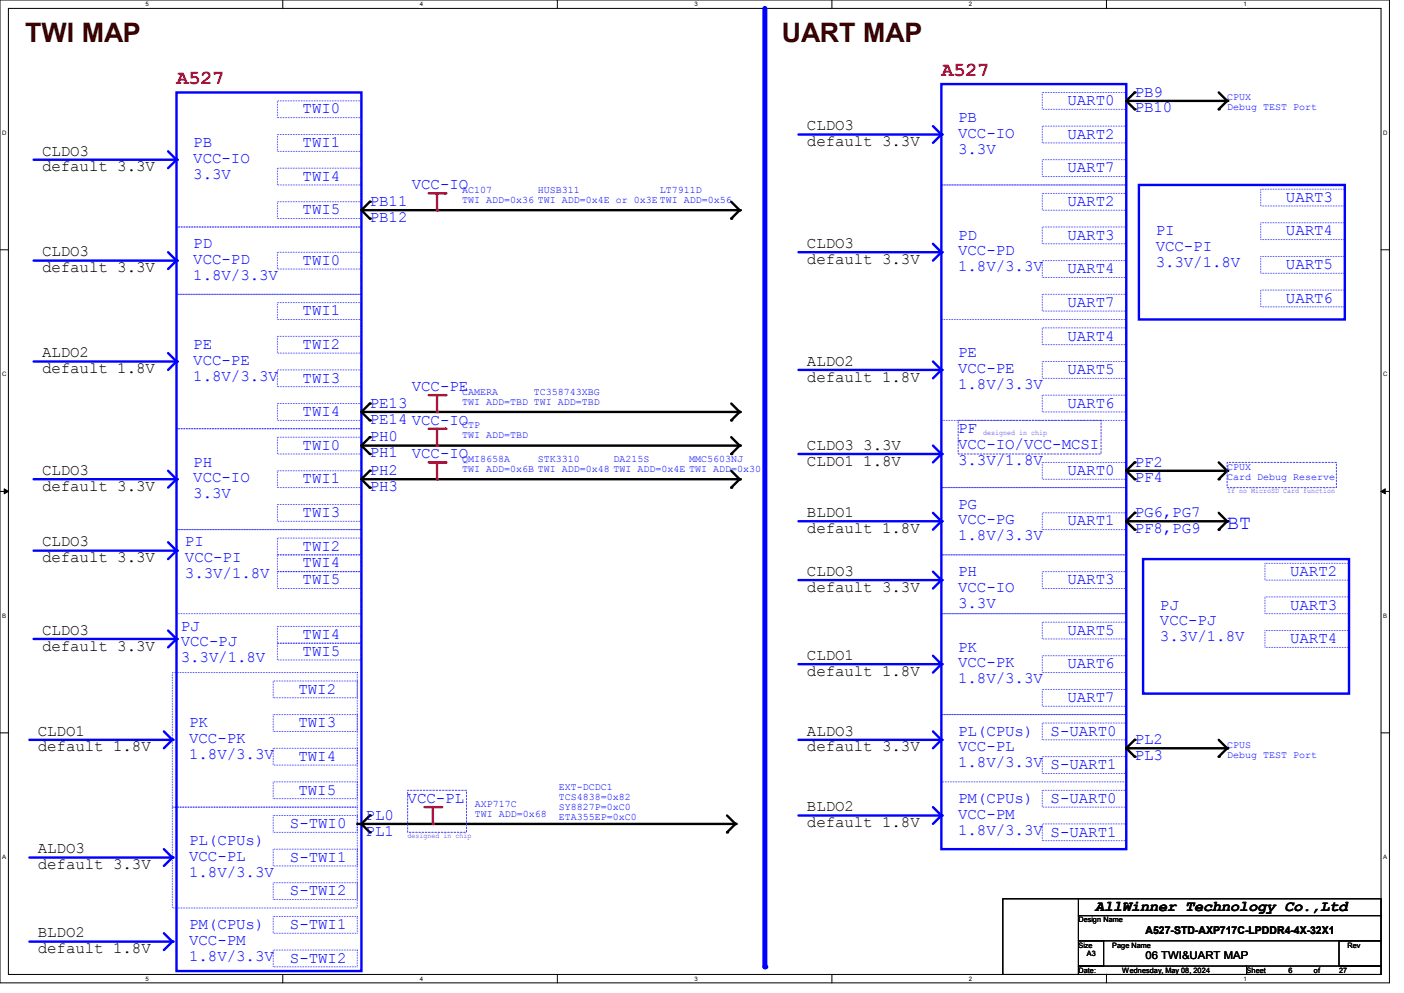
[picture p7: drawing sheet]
<svg xmlns="http://www.w3.org/2000/svg" width="297mm" height="210mm" viewBox="0 0 297 210" stroke-linecap="round" stroke-linejoin="round" font-family="sans-serif">
<path d="M0 0h293.9v207.9h-293.9zM1.8 1.8h290.3v204.3h-290.3z" fill="none" stroke="#000" stroke-width=".21"/>
<g fill="#fff">
<path d="M30.8 .2h.7v1.4h-.7z"/>
<path d="M30.8 206.2h.7v1.4h-.7z"/>
</g>
<path d="M59.8 0v1.8M59.8 206.1v1.8" fill="none" stroke="#000" stroke-width=".21"/>
<g fill="#fff">
<path d="M88.8 .2h.7v1.4h-.7z"/>
<path d="M88.8 206.2h.7v1.4h-.7z"/>
</g>
<path d="M117.9 0v1.8M117.9 206.1v1.8" fill="none" stroke="#000" stroke-width=".21"/>
<g fill="#fff">
<path d="M146.9 .2h.7v1.4h-.7z"/>
<path d="M146.9 206.2h.7v1.4h-.7z"/>
</g>
<path d="M176 0v1.8M176 206.1v1.8" fill="none" stroke="#000" stroke-width=".21"/>
<g fill="#fff">
<path d="M205 .2h.7v1.4h-.7z"/>
<path d="M205 206.2h.7v1.4h-.7z"/>
</g>
<path d="M234.1 0v1.8M234.1 206.1v1.8" fill="none" stroke="#000" stroke-width=".21"/>
<g fill="#fff">
<path d="M263.1 .2h.6v1.4h-.6z"/>
<path d="M263.1 206.2h.6v1.4h-.6z"/>
<path d="M.5 27.3h.9v1.4h-.9z"/>
<path d="M292.6 27.3h.9v1.4h-.9z"/>
<path d="M.5 78.4h.9v1.4h-.9z"/>
<path d="M292.6 78.4h.9v1.4h-.9z"/>
</g>
<path d="M0 52.8h1.8M292.1 52.8h1.8" fill="none" stroke="#000" stroke-width=".21"/>
<g fill="#fff">
<path d="M.5 129.5h.8v1.4h-.8z"/>
<path d="M292.6 129.5h.8v1.4h-.8z"/>
</g>
<path d="M0 103.9h1.8M292.1 103.9h1.8" fill="none" stroke="#000" stroke-width=".21"/>
<path d="M.9 103.4l.9 .5-.9 .5zM292.1 103.9l.9-.5v1z" fill="#000" stroke="#000" stroke-width=".21"/>
<g fill="#fff">
<path d="M.5 180.5h.8v1.4h-.8z"/>
<path d="M292.6 180.5h.8v1.4h-.8z"/>
</g>
<path d="M0 155h1.8M292.1 155h1.8" fill="none" stroke="#000" stroke-width=".21"/>
<g fill="none" stroke="#00f" stroke-width=".21" stroke-dasharray="0 .3">
<path d="M58.7 28.4h17.8v3.6h-17.8zM37.3 48h39.2v14.2h-39.2zM58.7 53.3h17.8v3.6h-17.8zM37.3 62.2h39.2v28.5h-39.2zM58.7 78.2h17.8v3.6h-17.8zM58.7 71.1h17.8v3.6h-17.8zM58.7 64h17.8v3.6h-17.8zM37.3 90.7h39.2v21.3h-39.2zM58.7 85.3h17.8v3.6h-17.8zM58.7 99.6h17.8v3.5h-17.8zM58.7 92.5h17.8v3.5h-17.8zM58.7 106.7h17.8v3.5h-17.8z"/>
<path d="M36.4 142.2h39.2v28.5h-39.2z"/>
</g>
<path d="M37.3 19.6h39.2v185.8h-39.2zM7.1 33.8h30.2" fill="none" stroke="#00f" stroke-width=".51"/>
<circle cx="37.3" cy="33.8" r=".25" fill="#00f"/>
<path d="M37.3 19.6h39.2v28.4h-39.2zM58.7 35.6h17.8v3.5h-17.8zM58.7 21.3h17.8v3.6h-17.8zM58.7 42.7h17.8v3.5h-17.8z" fill="none" stroke="#00f" stroke-width=".21" stroke-dasharray="0 .3"/>
<path d="M37.3 33.8l-1.7 1.8" fill="none" stroke="#00f" stroke-width=".51"/>
<circle cx="37.3" cy="33.8" r=".25" fill="#00f"/>
<path d="M35.6 32l1.7 1.8" fill="none" stroke="#00f" stroke-width=".51"/>
<circle cx="37.3" cy="33.8" r=".25" fill="#00f"/>
<path d="M7.1 55.1h30.2" fill="none" stroke="#00f" stroke-width=".51"/>
<circle cx="37.3" cy="55.1" r=".25" fill="#00f"/>
<path d="M35.6 53.3l1.7 1.8" fill="none" stroke="#00f" stroke-width=".51"/>
<circle cx="37.3" cy="55.1" r=".25" fill="#00f"/>
<path d="M37.3 55.1l-1.7 1.8" fill="none" stroke="#00f" stroke-width=".51"/>
<circle cx="37.3" cy="55.1" r=".25" fill="#00f"/>
<path d="M7.1 76.5h30.2" fill="none" stroke="#00f" stroke-width=".51"/>
<circle cx="37.3" cy="76.5" r=".25" fill="#00f"/>
<path d="M37.3 76.5l-1.7 1.7" fill="none" stroke="#00f" stroke-width=".51"/>
<circle cx="37.3" cy="76.5" r=".25" fill="#00f"/>
<path d="M35.6 74.7l1.7 1.8" fill="none" stroke="#00f" stroke-width=".51"/>
<circle cx="37.3" cy="76.5" r=".25" fill="#00f"/>
<path d="M7.1 101.3h30.2" fill="none" stroke="#00f" stroke-width=".51"/>
<circle cx="37.3" cy="101.3" r=".25" fill="#00f"/>
<path d="M37.3 101.3l-1.7 1.8" fill="none" stroke="#00f" stroke-width=".51"/>
<circle cx="37.3" cy="101.3" r=".25" fill="#00f"/>
<path d="M35.6 99.6l1.7 1.7" fill="none" stroke="#00f" stroke-width=".51"/>
<circle cx="37.3" cy="101.3" r=".25" fill="#00f"/>
<path d="M57.8 151.1h17.8v3.6h-17.8zM57.8 144h17.8v3.6h-17.8zM57.8 158.2h17.8v3.6h-17.8zM36.4 170.7h39.2v21.3h-39.2zM57.8 165.4h17.8v3.5h-17.8zM57.8 179.6h17.8v3.5h-17.8zM57.8 172.5h17.8v3.5h-17.8zM57.8 186.7h17.8v3.5h-17.8zM57.8 193.8h17.8v3.6h-17.8zM57.8 200.9h17.8v3.6h-17.8z" fill="none" stroke="#00f" stroke-width=".21" stroke-dasharray="0 .3"/>
<path d="M6.2 156.5h30.2" fill="none" stroke="#00f" stroke-width=".51"/>
<circle cx="36.4" cy="156.5" r=".25" fill="#00f"/>
<path d="M6.2 181.4h30.2" fill="none" stroke="#00f" stroke-width=".51"/>
<circle cx="36.4" cy="181.4" r=".25" fill="#00f"/>
<path d="M36.4 181.4l-1.7 1.7" fill="none" stroke="#00f" stroke-width=".51"/>
<circle cx="36.4" cy="181.4" r=".25" fill="#00f"/>
<path d="M34.7 179.6l1.7 1.8" fill="none" stroke="#00f" stroke-width=".51"/>
<circle cx="36.4" cy="181.4" r=".25" fill="#00f"/>
<path d="M6.2 199.1h30.2" fill="none" stroke="#00f" stroke-width=".51"/>
<circle cx="36.4" cy="199.1" r=".25" fill="#00f"/>
<path d="M76.5 87.1h80M76.5 87.1l1.7 1.8M76.5 94.2h80M76.5 94.2l1.7 1.8M78.2 85.3l-1.7 1.8M78.2 92.5l-1.7 1.7M154.7 85.3l1.8 1.8M154.7 92.5l1.8 1.7M156.5 87.1l-1.8 1.8M156.5 94.2l-1.8 1.8" fill="none" stroke="#000" stroke-width=".51"/>
<g fill="#000">
<circle cx="78.2" cy="92.5" r=".25"/>
<circle cx="78.2" cy="85.3" r=".25"/>
<circle cx="78.2" cy="96" r=".25"/>
<circle cx="78.2" cy="88.9" r=".25"/>
<circle cx="154.7" cy="88.9" r=".25"/>
<circle cx="154.7" cy="96" r=".25"/>
<circle cx="156.5" cy="87.1" r=".25"/>
<circle cx="156.5" cy="94.2" r=".25"/>
</g>
<path d="M90.7 97.8h3.5" fill="none" stroke="#f00" stroke-width=".51"/>
<circle cx="94.2" cy="97.8" r=".25" fill="#f00"/>
<path d="M78.2 99.6l-1.7 1.7M154.7 99.6l1.8 1.7M76.5 101.3h80M76.5 101.3l1.7 1.8M156.5 101.3l-1.8 1.8" fill="none" stroke="#000" stroke-width=".51"/>
<g fill="#000">
<circle cx="78.2" cy="99.6" r=".25"/>
<circle cx="78.2" cy="103.1" r=".25"/>
<circle cx="154.7" cy="103.1" r=".25"/>
<circle cx="156.5" cy="101.3" r=".25"/>
</g>
<path d="M92.5 97.8v3.5" fill="none" stroke="#f00" stroke-width=".51"/>
<circle cx="92.5" cy="101.3" r=".25" fill="#f00"/>
<path d="M89.8 170.7h3.5" fill="none" stroke="#f00" stroke-width=".51"/>
<circle cx="93.3" cy="170.7" r=".25" fill="#f00"/>
<path d="M75.6 174.2h80M153.8 172.5l1.8 1.7M155.6 174.2l-1.8 1.8" fill="none" stroke="#000" stroke-width=".51"/>
<g fill="#000">
<circle cx="153.8" cy="176" r=".25"/>
<circle cx="155.6" cy="174.2" r=".25"/>
</g>
<path d="M91.6 170.7v3.5" fill="none" stroke="#f00" stroke-width=".51"/>
<circle cx="91.6" cy="174.2" r=".25" fill="#f00"/>
<path d="M86.2 167.1h12.5v8.9h-12.5z" fill="none" stroke="#8000ff" stroke-width=".21" stroke-dasharray=".3 .3"/>
<path d="M220.5 26.7h17.8v3.5h-17.8zM220.5 76.5h17.8v3.5h-17.8zM220.5 69.3h17.8v3.6h-17.8zM220.5 62.2h17.8v3.6h-17.8zM220.5 83.6h17.8v3.5h-17.8zM220.5 97.8h17.8v3.5h-17.8z" fill="none" stroke="#00f" stroke-width=".21" stroke-dasharray="0 .3"/>
<path d="M199.1 17.8h39.2v161.8h-39.2zM168.9 28.4h30.2" fill="none" stroke="#00f" stroke-width=".51"/>
<circle cx="199.1" cy="28.4" r=".25" fill="#00f"/>
<path d="M199.1 17.8h39.2v21.3h-39.2zM220.5 19.6h17.8v3.5h-17.8zM220.5 33.8h17.8v3.5h-17.8z" fill="none" stroke="#00f" stroke-width=".21" stroke-dasharray="0 .3"/>
<path d="M199.1 28.4l-1.7 1.8" fill="none" stroke="#00f" stroke-width=".51"/>
<circle cx="199.1" cy="28.4" r=".25" fill="#00f"/>
<path d="M197.4 26.7l1.7 1.7" fill="none" stroke="#00f" stroke-width=".51"/>
<circle cx="199.1" cy="28.4" r=".25" fill="#00f"/>
<path d="M168.9 53.3h30.2" fill="none" stroke="#00f" stroke-width=".51"/>
<circle cx="199.1" cy="53.3" r=".25" fill="#00f"/>
<path d="M197.4 51.6l1.7 1.7" fill="none" stroke="#00f" stroke-width=".51"/>
<circle cx="199.1" cy="53.3" r=".25" fill="#00f"/>
<path d="M199.1 53.3l-1.7 1.8" fill="none" stroke="#00f" stroke-width=".51"/>
<circle cx="199.1" cy="53.3" r=".25" fill="#00f"/>
<path d="M168.9 78.2h30.2" fill="none" stroke="#00f" stroke-width=".51"/>
<circle cx="199.1" cy="78.2" r=".25" fill="#00f"/>
<path d="M199.1 78.2l-1.7 1.8" fill="none" stroke="#00f" stroke-width=".51"/>
<circle cx="199.1" cy="78.2" r=".25" fill="#00f"/>
<path d="M197.4 76.5l1.7 1.7" fill="none" stroke="#00f" stroke-width=".51"/>
<circle cx="199.1" cy="78.2" r=".25" fill="#00f"/>
<path d="M168.9 122.7h30.2" fill="none" stroke="#00f" stroke-width=".51"/>
<circle cx="199.1" cy="122.7" r=".25" fill="#00f"/>
<path d="M199.1 122.7l-1.7 1.8" fill="none" stroke="#00f" stroke-width=".51"/>
<circle cx="199.1" cy="122.7" r=".25" fill="#00f"/>
<path d="M220.5 131.6h17.8v3.5h-17.8zM220.5 138.7h17.8v3.5h-17.8zM199.1 151.1h39.2v14.3h-39.2zM220.5 145.8h17.8v3.6h-17.8zM220.5 152.9h17.8v3.6h-17.8zM220.5 160h17.8v3.6h-17.8zM220.5 167.1h17.8v3.6h-17.8zM220.5 174.2h17.8v3.6h-17.8z" fill="none" stroke="#00f" stroke-width=".21" stroke-dasharray="0 .3"/>
<path d="M168.9 140.5h30.2" fill="none" stroke="#00f" stroke-width=".51"/>
<circle cx="199.1" cy="140.5" r=".25" fill="#00f"/>
<path d="M199.1 140.5l-1.7 1.7" fill="none" stroke="#00f" stroke-width=".51"/>
<circle cx="199.1" cy="140.5" r=".25" fill="#00f"/>
<path d="M197.4 138.7l1.7 1.8" fill="none" stroke="#00f" stroke-width=".51"/>
<circle cx="199.1" cy="140.5" r=".25" fill="#00f"/>
<path d="M168.9 156.5h30.2" fill="none" stroke="#00f" stroke-width=".51"/>
<circle cx="199.1" cy="156.5" r=".25" fill="#00f"/>
<path d="M199.1 156.5l-1.7 1.7" fill="none" stroke="#00f" stroke-width=".51"/>
<circle cx="199.1" cy="156.5" r=".25" fill="#00f"/>
<path d="M197.4 154.7l1.7 1.8" fill="none" stroke="#00f" stroke-width=".51"/>
<circle cx="199.1" cy="156.5" r=".25" fill="#00f"/>
<path d="M168.9 172.5h30.2" fill="none" stroke="#00f" stroke-width=".51"/>
<circle cx="199.1" cy="172.5" r=".25" fill="#00f"/>
<path d="M199.1 172.5l-1.7 1.7" fill="none" stroke="#00f" stroke-width=".51"/>
<circle cx="199.1" cy="172.5" r=".25" fill="#00f"/>
<path d="M197.4 170.7l1.7 1.8" fill="none" stroke="#00f" stroke-width=".51"/>
<circle cx="199.1" cy="172.5" r=".25" fill="#00f"/>
<path d="M199.1 39.1h39.2v28.5h-39.2zM220.5 40.9h17.8v3.5h-17.8zM220.5 48h17.8v3.6h-17.8zM220.5 55.1h17.8v3.6h-17.8zM199.1 88.9h39.2v14.2h-39.2z" fill="none" stroke="#00f" stroke-width=".21" stroke-dasharray="0 .3"/>
<path d="M168.9 96h30.2" fill="none" stroke="#00f" stroke-width=".51"/>
<circle cx="199.1" cy="96" r=".25" fill="#00f"/>
<path d="M199.1 96l-1.7 1.8" fill="none" stroke="#00f" stroke-width=".51"/>
<circle cx="199.1" cy="96" r=".25" fill="#00f"/>
<path d="M197.4 94.2l1.7 1.8" fill="none" stroke="#00f" stroke-width=".51"/>
<circle cx="199.1" cy="96" r=".25" fill="#00f"/>
<path d="M202.7 88.9h30.2v7.1h-30.2z" fill="none" stroke="#8000ff" stroke-width=".21" stroke-dasharray=".3 .3"/>
<path d="M197.4 120.9l1.7 1.8" fill="none" stroke="#00f" stroke-width=".51"/>
<circle cx="199.1" cy="122.7" r=".25" fill="#00f"/>
<path d="M199.1 103.1h39.2v14.2h-39.2zM220.5 108.5h17.8v3.5h-17.8z" fill="none" stroke="#00f" stroke-width=".21" stroke-dasharray="0 .3"/>
<path d="M168.9 110.2h30.2" fill="none" stroke="#00f" stroke-width=".51"/>
<circle cx="199.1" cy="110.2" r=".25" fill="#00f"/>
<path d="M199.1 110.2l-1.7 1.8" fill="none" stroke="#00f" stroke-width=".51"/>
<circle cx="199.1" cy="110.2" r=".25" fill="#00f"/>
<path d="M197.4 108.5l1.7 1.7" fill="none" stroke="#00f" stroke-width=".51"/>
<circle cx="199.1" cy="110.2" r=".25" fill="#00f"/>
<path d="M199.1 117.3h39.2v12.5h-39.2zM199.1 129.8h39.2v21.3h-39.2zM220.5 120.9h17.8v3.6h-17.8z" fill="none" stroke="#00f" stroke-width=".21" stroke-dasharray="0 .3"/>
<path d="M161.8 1.8v202.7" fill="none" stroke="#00f" stroke-width="1.1"/>
<circle cx="161.8" cy="204.5" r=".53" fill="#00f"/>
<g fill="none" stroke="#000" stroke-width=".51">
<path d="M240 19.6l-1.7 1.7M257.8 19.6l1.8 1.7M238.3 21.3h21.3M238.3 21.3l1.7 1.8M259.6 21.3l-1.8 1.8M238.3 99.6h21.3M238.3 99.6l1.7 1.7M240 97.8l-1.7 1.8M257.8 97.8l1.8 1.8M259.6 99.6l-1.8 1.7M238.3 110.2h21.3M238.3 110.2l1.7 1.8"/>
<path d="M240 108.5l-1.7 1.7M257.8 108.5l1.8 1.7M259.6 110.2l-1.8 1.8M238.3 158.2h21.3M238.3 158.2l1.7 1.8M240 156.5l-1.7 1.7M257.8 156.5l1.8 1.7M259.6 158.2l-1.8 1.8"/>
</g>
<g fill="#000">
<circle cx="240" cy="19.6" r=".25"/>
<circle cx="240" cy="23.1" r=".25"/>
<circle cx="257.8" cy="23.1" r=".25"/>
<circle cx="259.6" cy="21.3" r=".25"/>
<circle cx="240" cy="97.8" r=".25"/>
<circle cx="259.6" cy="99.6" r=".25"/>
<circle cx="240" cy="101.3" r=".25"/>
<circle cx="240" cy="108.5" r=".25"/>
<circle cx="240" cy="112" r=".25"/>
<circle cx="257.8" cy="112" r=".25"/>
<circle cx="257.8" cy="101.3" r=".25"/>
<circle cx="259.6" cy="110.2" r=".25"/>
<circle cx="240" cy="156.5" r=".25"/>
<circle cx="259.6" cy="158.2" r=".25"/>
<circle cx="240" cy="160" r=".25"/>
<circle cx="257.8" cy="160" r=".25"/>
</g>
<path d="M259.6 97.8h23.1v5.3h-23.1z" fill="none" stroke="#8000ff" stroke-width=".21" stroke-dasharray=".3 .3"/>
<path d="M90.7 83.6h3.5" fill="none" stroke="#f00" stroke-width=".51"/>
<circle cx="94.2" cy="83.6" r=".25" fill="#f00"/>
<path d="M92.5 83.6v3.5" fill="none" stroke="#f00" stroke-width=".51"/>
<circle cx="92.5" cy="87.1" r=".25" fill="#f00"/>
<path d="M92.5 90.7v3.5" fill="none" stroke="#f00" stroke-width=".51"/>
<circle cx="92.5" cy="94.2" r=".25" fill="#f00"/>
<path d="M90.7 90.7h3.5" fill="none" stroke="#f00" stroke-width=".51"/>
<circle cx="94.2" cy="90.7" r=".25" fill="#f00"/>
<path d="M76.5 44.4h80" fill="none" stroke="#000" stroke-width=".51"/>
<circle cx="156.5" cy="44.4" r=".25" fill="#000"/>
<path d="M90.7 40.9h3.5" fill="none" stroke="#f00" stroke-width=".51"/>
<circle cx="94.2" cy="40.9" r=".25" fill="#f00"/>
<path d="M92.5 40.9v3.5" fill="none" stroke="#f00" stroke-width=".51"/>
<circle cx="92.5" cy="44.4" r=".25" fill="#f00"/>
<path d="M78.2 42.7l-1.7 1.7 1.7 1.8M154.7 42.7l1.8 1.7-1.8 1.8" fill="none" stroke="#000" stroke-width=".51"/>
<g fill="#000">
<circle cx="78.2" cy="46.2" r=".25"/>
<circle cx="78.2" cy="42.7" r=".25"/>
<circle cx="154.7" cy="46.2" r=".25"/>
<circle cx="156.5" cy="44.4" r=".25"/>
</g>
<path d="M34.7 154.7l1.7 1.8" fill="none" stroke="#00f" stroke-width=".51"/>
<circle cx="36.4" cy="156.5" r=".25" fill="#00f"/>
<path d="M36.4 156.5l-1.7 1.7" fill="none" stroke="#00f" stroke-width=".51"/>
<circle cx="36.4" cy="156.5" r=".25" fill="#00f"/>
<path d="M34.7 197.4l1.7 1.7" fill="none" stroke="#00f" stroke-width=".51"/>
<circle cx="36.4" cy="199.1" r=".25" fill="#00f"/>
<path d="M36.4 199.1l-1.7 1.8" fill="none" stroke="#00f" stroke-width=".51"/>
<circle cx="36.4" cy="199.1" r=".25" fill="#00f"/>
<path d="M78.2 172.5l-1.7 1.7 1.7 1.8" fill="none" stroke="#000" stroke-width=".51"/>
<g fill="#000">
<circle cx="78.2" cy="172.5" r=".25"/>
<circle cx="78.2" cy="176" r=".25"/>
</g>
<path d="M58.7 117.3h17.8v3.6h-17.8zM58.7 113.8h17.8v3.5h-17.8z" fill="none" stroke="#00f" stroke-width=".21" stroke-dasharray="0 .3"/>
<path d="M7.1 116.5h30.2" fill="none" stroke="#00f" stroke-width=".51"/>
<circle cx="37.3" cy="116.5" r=".25" fill="#00f"/>
<path d="M37.3 116.5l-1.7 1.7" fill="none" stroke="#00f" stroke-width=".51"/>
<circle cx="37.3" cy="116.5" r=".25" fill="#00f"/>
<path d="M35.6 114.7l1.7 1.8" fill="none" stroke="#00f" stroke-width=".51"/>
<circle cx="37.3" cy="116.5" r=".25" fill="#00f"/>
<path d="M37.3 112h39.2v17.8h-39.2zM58.7 120.9h17.8v3.6h-17.8zM58.7 132.5h17.8v3.5h-17.8zM58.7 136h17.8v3.6h-17.8z" fill="none" stroke="#00f" stroke-width=".21" stroke-dasharray="0 .3"/>
<path d="M7.1 135.1h30.2" fill="none" stroke="#00f" stroke-width=".51"/>
<circle cx="37.3" cy="135.1" r=".25" fill="#00f"/>
<path d="M35.6 133.3l1.7 1.8" fill="none" stroke="#00f" stroke-width=".51"/>
<circle cx="37.3" cy="135.1" r=".25" fill="#00f"/>
<path d="M37.3 135.1l-1.7 1.8" fill="none" stroke="#00f" stroke-width=".51"/>
<circle cx="37.3" cy="135.1" r=".25" fill="#00f"/>
<path d="M240.9 39.1h43.6v28.5h-43.6zM241.8 118.2h43.6v28.5h-43.6z" fill="none" stroke="#00f" stroke-width=".51"/>
<path d="M266.7 40h17.8v3.6h-17.8zM266.7 47.1h17.8v3.6h-17.8zM266.7 54.2h17.8v3.6h-17.8zM266.7 61.3h17.8v3.6h-17.8zM267.6 119.1h17.8v3.6h-17.8zM267.6 126.2h17.8v3.6h-17.8zM267.6 133.3h17.8v3.6h-17.8z" fill="none" stroke="#00f" stroke-width=".21" stroke-dasharray="0 .3"/>
<path d="M212.1 190.1h16v16h-16zM228.1 190.1h64v3.5h-64zM228.1 193.6h64v5.4h-64zM228.1 199h5.4v5.3h-5.4zM283.3 199h8.8v5.3h-8.8zM228.1 204.3h35.6v1.8h-35.6zM263.7 204.3h28.4v1.8h-28.4z" fill="none" stroke="#000" stroke-width=".21"/>
<g font-size="5.7" fill="#400000">
<text x="5.3" y="8.8">TWI MAP</text>
<text x="165.4" y="8.8">UART MAP</text>
</g>
<g font-size="4.2" fill="#f00">
<text x="37.3" y="17.8">A527</text>
<text x="199.1" y="16">A527</text>
</g>
<text font-size="4.2" fill="#00f" x="259.6" y="111.8">BT</text>
<g font-size="3.3" fill="#00f">
<text x="225.8" y="22.2">UART0</text>
<text x="240" y="20.4">PB9</text>
<text x="240" y="23.8">PB10</text>
<text x="64" y="24">TWI0</text>
<text x="202.7" y="25.8">PB</text>
<text x="202.7" y="29.1">VCC-IO</text>
<text x="225.8" y="29.3">UART2</text>
<text x="40.9" y="31.1">PB</text>
<text x="40.9" y="34.5">VCC-IO</text>
<text x="64" y="31.1">TWI1</text>
<text x="202.7" y="32.5">3.3V</text>
<text x="40.9" y="37.8">3.3V</text>
<text x="64" y="38.2">TWI4</text>
<text x="87.1" y="40">VCC-IO</text>
<text x="225.8" y="36.4">UART7</text>
<text x="64" y="45.3">TWI5</text>
<text x="78.2" y="43.6">PB11</text>
<text x="78.2" y="46.9">PB12</text>
<text x="225.8" y="43.6">UART2</text>
<text x="272" y="42.7">UART3</text>
<text x="40.9" y="52.5">PD</text>
<text x="202.7" y="50.7">PD</text>
<text x="225.8" y="50.7">UART3</text>
<text x="244.5" y="49.8">PI</text>
<text x="244.5" y="53.1">VCC-PI</text>
<text x="272" y="49.8">UART4</text>
<text x="40.9" y="55.8">VCC-PD</text>
<text x="40.9" y="59.1">1.8V/3.3V</text>
<text x="64" y="56">TWI0</text>
<text x="202.7" y="54">VCC-PD</text>
<text x="202.7" y="57.4">1.8V/3.3V</text>
<text x="225.8" y="57.8">UART4</text>
<text x="244.5" y="56.5">3.3V/1.8V</text>
<text x="272" y="56.9">UART5</text>
<text x="225.8" y="64.9">UART7</text>
<text x="272" y="64">UART6</text>
<text x="64" y="66.7">TWI1</text>
<text x="40.9" y="73.8">PE</text>
<text x="40.9" y="77.1">VCC-PE</text>
<text x="64" y="73.8">TWI2</text>
<text x="202.7" y="75.6">PE</text>
<text x="225.8" y="72">UART4</text>
<text x="40.9" y="80.5">1.8V/3.3V</text>
<text x="64" y="80.9">TWI3</text>
<text x="87.1" y="82.7">VCC-PE</text>
<text x="202.7" y="78.9">VCC-PE</text>
<text x="202.7" y="82.3">1.8V/3.3V</text>
<text x="225.8" y="79.1">UART5</text>
<text x="64" y="88">TWI4</text>
<text x="78.2" y="86.2">PE13</text>
<text x="78.2" y="89.6">PE14 VCC-IO</text>
<text x="225.8" y="86.2">UART6</text>
<text x="64" y="95.1">TWI0</text>
<text x="78.2" y="93.3">PH0</text>
<text x="202.7" y="91.6">PF</text>
<text x="202.7" y="94.9">VCC-IO/VCC-MCSI</text>
<text x="40.9" y="98.7">PH</text>
<text x="78.2" y="96.7">PH1</text>
<text x="78.2" y="100.5">PH2</text>
<text x="87.1" y="96.9">VCC-IO</text>
<text x="202.7" y="98.3">3.3V/1.8V</text>
<text x="225.8" y="100.5">UART0</text>
<text x="240" y="98.7">PF2</text>
<text x="40.9" y="102">VCC-IO</text>
<text x="40.9" y="105.4">3.3V</text>
<text x="64" y="102.2">TWI1</text>
<text x="78.2" y="103.8">PH3</text>
<text x="202.7" y="107.6">PG</text>
<text x="240" y="102">PF4</text>
<text x="64" y="109.3">TWI3</text>
<text x="202.7" y="110.9">VCC-PG</text>
<text x="225.8" y="111.1">UART1</text>
<text x="240" y="109.3">PG6,PG7</text>
<text x="240" y="112.7">PF8,PG9</text>
<text x="39.1" y="115.6">PI</text>
<text x="39.1" y="118.9">VCC-PI</text>
<text x="64" y="116.5">TWI2</text>
<text x="202.7" y="114.3">1.8V/3.3V</text>
<text x="39.1" y="122.3">3.3V/1.8V</text>
<text x="64" y="120">TWI4</text>
<text x="64" y="123.6">TWI5</text>
<text x="202.7" y="121.8">PH</text>
<text x="202.7" y="125.1">VCC-IO</text>
<text x="225.8" y="123.6">UART3</text>
<text x="272.9" y="121.8">UART2</text>
<text x="202.7" y="128.5">3.3V</text>
<text x="245.4" y="128.9">PJ</text>
<text x="272.9" y="128.9">UART3</text>
<text x="38.2" y="133.4">PJ</text>
<text x="38.2" y="136.7">VCC-PJ</text>
<text x="64" y="135.1">TWI4</text>
<text x="202.7" y="137.8">PK</text>
<text x="225.8" y="134.2">UART5</text>
<text x="245.4" y="132.3">VCC-PJ</text>
<text x="245.4" y="135.6">3.3V/1.8V</text>
<text x="272.9" y="136">UART4</text>
<text x="38.2" y="140">3.3V/1.8V</text>
<text x="64" y="138.7">TWI5</text>
<text x="202.7" y="141.1">VCC-PK</text>
<text x="225.8" y="141.4">UART6</text>
<text x="63.1" y="146.7">TWI2</text>
<text x="202.7" y="144.5">1.8V/3.3V</text>
<text x="225.8" y="148.5">UART7</text>
<text x="40" y="153.8">PK</text>
<text x="63.1" y="153.8">TWI3</text>
<text x="202.7" y="155.6">PL(CPUs)</text>
<text x="222.2" y="155.6">S-UART0</text>
<text x="40" y="157.1">VCC-PK</text>
<text x="40" y="160.5">1.8V/3.3V</text>
<text x="63.1" y="160.9">TWI4</text>
<text x="202.7" y="158.9">VCC-PL</text>
<text x="240" y="157.4">PL2</text>
<text x="240" y="160.7">PL3</text>
<text x="202.7" y="162.3">1.8V/3.3V</text>
<text x="222.2" y="162.7">S-UART1</text>
<text x="63.1" y="168">TWI5</text>
<text x="77.3" y="173.4">PL0</text>
<text x="86.2" y="169.8">VCC-PL</text>
<text x="202.7" y="169.8">PM(CPUs)</text>
<text x="202.7" y="173.1">VCC-PM</text>
<text x="222.2" y="169.8">S-UART0</text>
<text x="40" y="178.7">PL(CPUs)</text>
<text x="61.3" y="175.1">S-TWI0</text>
<text x="77.3" y="176.7">PL1</text>
<text x="202.7" y="176.5">1.8V/3.3V</text>
<text x="222.2" y="176.9">S-UART1</text>
<text x="40" y="182">VCC-PL</text>
<text x="40" y="185.4">1.8V/3.3V</text>
<text x="61.3" y="182.2">S-TWI1</text>
<text x="61.3" y="189.4">S-TWI2</text>
<text x="40" y="196.5">PM(CPUs)</text>
<text x="61.3" y="196.5">S-TWI1</text>
<text x="40" y="199.8">VCC-PM</text>
<text x="40" y="203.2">1.8V/3.3V</text>
<text x="61.3" y="203.6">S-TWI2</text>
</g>
<g font-size="3.3">
<text x="170.7" y="27.6">CLDO3</text>
<text x="8.9" y="32.9">CLDO3</text>
<text x="170.7" y="30.9">default 3.3V</text>
<text x="8.9" y="36.2">default 3.3V</text>
<text x="170.7" y="52.5">CLDO3</text>
<text x="8.9" y="54.2">CLDO3</text>
<text x="8.9" y="57.6">default 3.3V</text>
<text x="170.7" y="55.8">default 3.3V</text>
<text x="8.9" y="75.6">ALDO2</text>
<text x="170.7" y="77.3">ALDO2</text>
<text x="8.9" y="78.9">default 1.8V</text>
<text x="170.7" y="80.7">default 1.8V</text>
<text x="170.7" y="95.1">CLDO3 3.3V</text>
<text x="8.9" y="100.5">CLDO3</text>
<text x="170.7" y="98.5">CLDO1 1.8V</text>
<text x="8.9" y="103.8">default 3.3V</text>
<text x="170.7" y="109.3">BLDO1</text>
<text x="170.7" y="112.7">default 1.8V</text>
<text x="8.9" y="115.6">CLDO3</text>
<text x="8.9" y="118.9">default 3.3V</text>
<text x="170.7" y="121.8">CLDO3</text>
<text x="170.7" y="125.1">default 3.3V</text>
<text x="8.9" y="134.2">CLDO3</text>
<text x="8.9" y="137.6">default 3.3V</text>
<text x="170.7" y="139.6">CLDO1</text>
<text x="170.7" y="142.9">default 1.8V</text>
<text x="8" y="155.6">CLDO1</text>
<text x="170.7" y="155.6">ALDO3</text>
<text x="8" y="158.9">default 1.8V</text>
<text x="170.7" y="158.9">default 3.3V</text>
<text x="170.7" y="171.6">BLDO2</text>
<text x="170.7" y="174.9">default 1.8V</text>
<text x="8" y="180.5">ALDO3</text>
<text x="8" y="183.8">default 3.3V</text>
<text x="8" y="198.2">BLDO2</text>
<text x="8" y="201.6">default 1.8V</text>
</g>
<text font-size="3.2" x="231.7" y="192.7">AllWinner Technology Co.,Ltd</text>
<g font-size="2.3">
<text x="242.3" y="197.5">A527-STD-AXP717C-LPDDR4-4X-32X1</text>
<text x="242.3" y="202.8">06 TWI&amp;UART MAP</text>
</g>
<g font-size="2.1" fill="#00f">
<text x="259.6" y="21.2">CPUX</text>
<text x="259.6" y="23.3">Debug TEST Port</text>
<text x="97.8" y="40.8">AC107</text>
<text x="113.8" y="40.8">HUSB311</text>
<text x="139.6" y="40.8">LT7911D</text>
<text x="97.8" y="42.9">TWI ADD=0x36 TWI ADD=0x4E or 0x3E TWI ADD=0x56</text>
<text x="97.8" y="83.4">CAMERA</text>
<text x="112.9" y="83.4">TC358743XBG</text>
<text x="97.8" y="85.6">TWI ADD=TBD TWI ADD=TBD</text>
<text x="97.8" y="90.6">CTP</text>
<text x="97.8" y="92.7">TWI ADD=TBD</text>
<text x="97.8" y="97.7">QMI8658A</text>
<text x="97.8" y="99.8">TWI ADD=0x6B TWI ADD=0x48 TWI ADD=0x4E TWI ADD=0x30</text>
<text x="113.8" y="97.7">STK3310</text>
<text x="129.8" y="97.7">DA215S</text>
<text x="145.8" y="97.7">MMC5603NJ</text>
<text x="259.6" y="99.4">CPUX</text>
<text x="259.6" y="101.6">Card Debug Reserve</text>
<text x="259.6" y="158.1">CPUS</text>
<text x="259.6" y="160.2">Debug TEST Port</text>
<text x="118.2" y="167">EXT-DCDC1</text>
<text x="100.5" y="170.6">AXP717C</text>
<text x="100.5" y="172.7">TWI ADD=0x68</text>
<text x="118.2" y="169.1">TCS4838=0x82</text>
<text x="118.2" y="171.2">SY8827P=0xC0</text>
<text x="118.2" y="173.4">ETA355EP=0xC0</text>
</g>
<g font-size="1.6" fill="#8000ff">
<text x="208" y="91.9">designed in chip</text>
<text x="259.6" y="104.4">If no MicroSD Card function</text>
<text x="86.2" y="177.2">designed in chip</text>
</g>
<g font-size="1.6">
<text x="228.1" y="195.1">Design Name</text>
<text x="228.1" y="200.4">Size</text>
<text x="229.9" y="202.2">A3</text>
<text x="235.3" y="200.4">Page Name</text>
<text x="285" y="200.4">Rev</text>
<text x="228.1" y="205.7">Date:</text>
<text x="237.4" y="205.7">Wednesday, May 08, 2024</text>
<text x="263.7" y="205.7">Sheet</text>
<text x="272.6" y="205.7">6</text>
<text x="277.9" y="205.7">of</text>
<text x="283.3" y="205.7">27</text>
</g>
<g font-size="1.3">
<text x="30.8" y="1.3">5</text>
<text x="88.8" y="1.3">4</text>
<text x="146.9" y="1.3">3</text>
<text x="205" y="1.3">2</text>
<text x="263.1" y="1.3">1</text>
<text x=".5" y="28.4">D</text>
<text x="292.6" y="28.4">D</text>
<text x=".5" y="79.5">C</text>
<text x="292.6" y="79.5">C</text>
<text x=".5" y="130.6">B</text>
<text x="292.6" y="130.6">B</text>
<text x=".5" y="181.7">A</text>
<text x="292.6" y="181.7">A</text>
<text x="30.8" y="207.4">5</text>
<text x="88.8" y="207.4">4</text>
<text x="146.9" y="207.4">3</text>
<text x="205" y="207.4">2</text>
<text x="263.1" y="207.4">1</text>
</g>
</svg>
